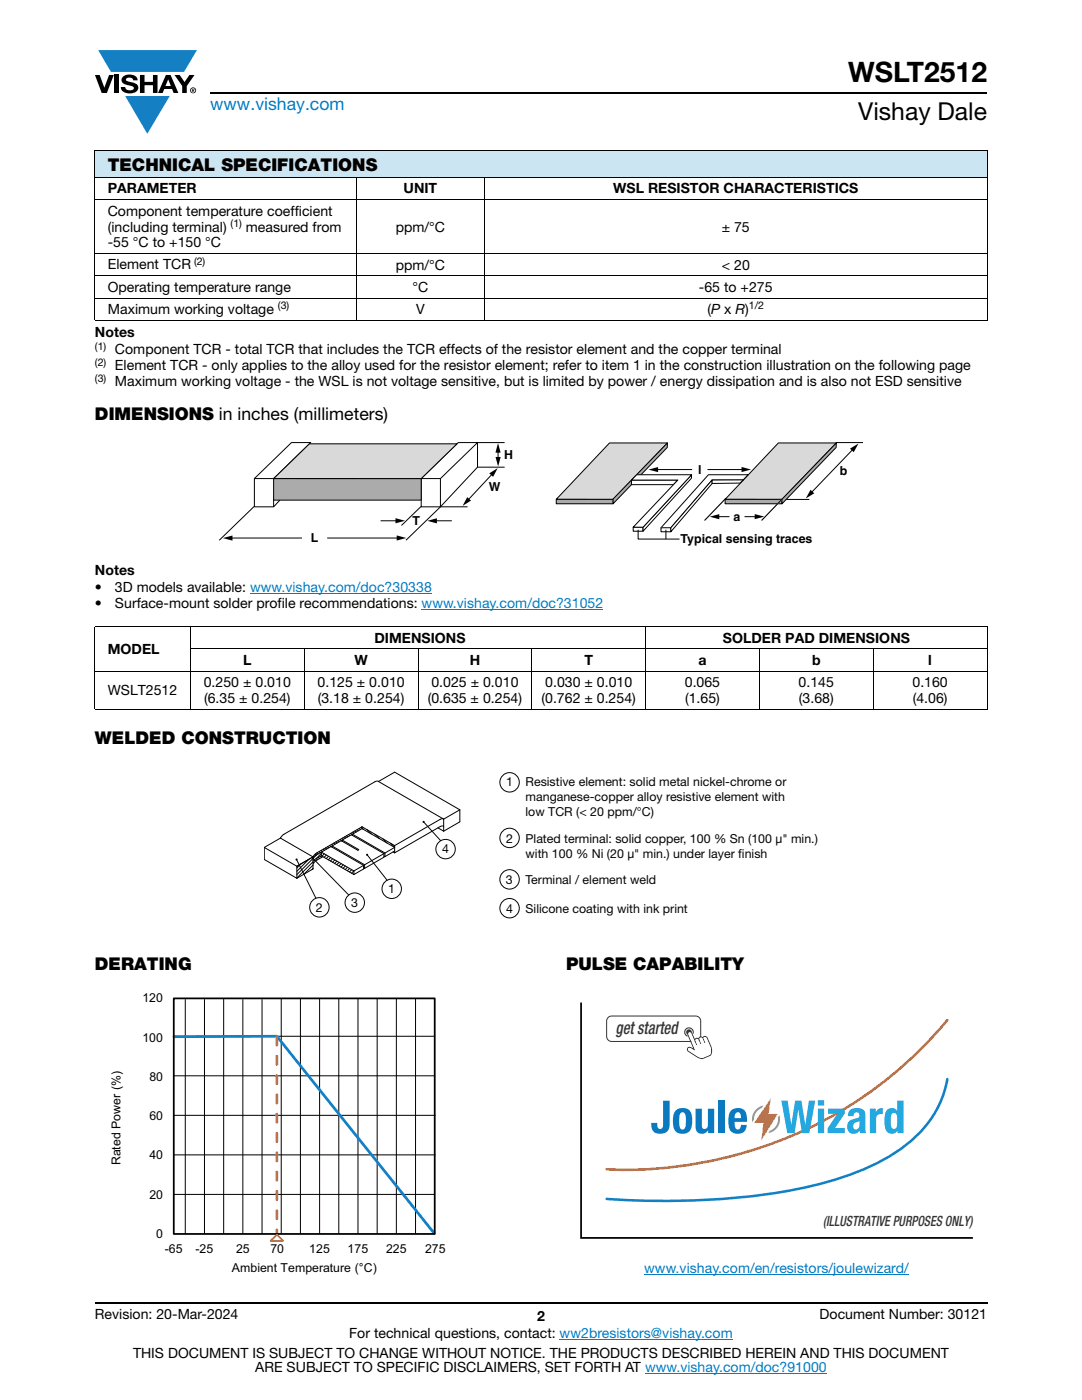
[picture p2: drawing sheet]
<svg xmlns="http://www.w3.org/2000/svg" width="216mm" height="279mm" viewBox="0 0 216 279" stroke-linecap="round" stroke-linejoin="round" font-family="sans-serif">
<g fill="#147fc3">
<path d="M19.6 10h19.7l-2.6 4.3h-1.1h-13.5z"/>
<path d="M25 19.2h8.9l-4.5 7.5z"/>
</g>
<g fill="#000">
<path d="M18.9 15h1l.9 2.5 1-2.5h.9l-1.4 3.6h-1zM22.9 15h.9v3.6h-.9zM24.6 15.3a2.1 2.1 0 0 1 2.8 .3l.1 .4h-.9a.79 .79 0 0 0-.7-.5 .79 .79 0 0 0-.8 .4l.3 .3 1 .2a1.08 1.08 0 0 1 1.2 1 1.08 1.08 0 0 1-1.1 1.2 1.73 1.73 0 0 1-2.4-1.2h.9a.96 .96 0 0 0 .8 .6 .96 .96 0 0 0 .9-.4 1.31 1.31 0 0 0-1.2-.6 1.03 1.03 0 0 1-1.1-.6 1.03 1.03 0 0 1 .2-1.1zM27.9 15h.9v1.3h1.7v-1.3h.9v3.6h-.9v-1.6h-1.7v1.6h-.9zM34.8 15h1.1l.9 1.4 1-1.4h1l-1.5 2.2v1.4h-.9v-1.4z"/>
<path d="M33.6 15.9l.5 1.3h-1.1zM33.1 15l-1.6 3.6h1l.3-.8h1.5l.3 .8h1l-1.6-3.6z"/>
<path d="M38.4 17.8h.2v.2h-.2zM38.3 17.7v.7h.1v-.3l.4 .3-.2-.3 .2-.2-.1-.2z"/>
<path d="M38.1 18a.46 .46 0 0 1 .9 0 .46 .46 0 0 1-.9 0zM37.9 18a.6 .6 0 0 0 1.2 0 .6 .6 0 0 0-1.2 0z"/>
</g>
<path d="M42 18.6h155M18.9 260h178.1" fill="none" stroke="#000" stroke-width=".36"/>
<path d="M49.9 118.4h36.3M84.1 121.6h36.3M128.5 254.3h52.9M111.7 267.3h34.5M128.7 274h36.3" fill="none" stroke="#007ec4" stroke-width=".2"/>
<path d="M18.9 30h178.1v5.5h-178.1z" fill="#cce5f3"/>
<g fill="none" stroke="#000" stroke-width=".2">
<path d="M18.9 30h178.1M18.9 35.5h178.1M18.9 39.9h178.1M18.9 30.1v33.7M71.1 35.4v28.6M96.7 35.4v28.6M197 30.1v33.7M18.9 50.7h178.1M18.9 55.1h178.1M18.9 59.5h178.1M18.9 63.9h178.1M50.8 95.5l7.4-7.2h3.8l-7.4 7.2"/>
<path d="M50.8 95.5h3.8v5.6h-3.8zM55.8 99.8l-1.2 1.3M84 95.5h3.9v5.6h-3.9zM84 95.5l7.4-7.2h3.9l-7.4 7.2M95.3 88.3v4.9l-7.4 7.9M18.9 125.1h178.1M18.9 133.9h178.1M18.9 125.2v16.2M37.9 129.5h159.1M38 125v16.6M60.7 129.4v12.2M83.4 129.4v12.2"/>
<path d="M106.1 129.4v12.2M128.8 125v16.6M151.5 129.4v12.2M174.2 129.4v12.2M197 125.2v16.2M18.9 141.5h178.1"/>
</g>
<path d="M54.6 95.5h29.4v4.3h-29.4z" fill="#ababab"/>
<path d="M54.6 95.5h29.4v4.3h-29.4z" fill="none" stroke="#000" stroke-width=".2"/>
<path d="M54.6 95.5l7.1-6.9h29.5l-7.2 6.9z" fill="#d9d9d9"/>
<g fill="none" stroke="#000" stroke-width=".2">
<path d="M54.6 95.5l7.1-6.9h29.5l-7.2 6.9zM95.3 93.2h5.4M95.3 88.3h5.4M98.3 94.6l-4.9 5.2M99.4 90v1.6M46 107.4h14.3M50.7 101.1l-6.9 6.7M65.3 107.4h14.2M75.9 103.9h3.4M84 101.1l-3.9 3.8M86.8 103.9h3.4M87.9 101.1h5.4"/>
<path d="M88 101.1l-7 6.7"/>
</g>
<path d="M93.2 99.2l.8 .7-1.7 1.1zM97.6 94.5l1.7-1.1-.9 1.8zM98.9 91.2h1l-.5 1.9zM99.4 88.4l.5 1.9h-1zM44.5 107.4l1.9-.5v1zM78.9 103.4l1.9 .5-1.9 .5zM79.2 106.9l1.9 .5-1.9 .5zM85.3 103.9l1.9-.5v1.1z" fill="#000"/>
<path d="M111 99.6h11.4v.9h-11.4z" fill="#ababab"/>
<path d="M111 99.6h11.4v.9h-11.4z" fill="none" stroke="#000" stroke-width=".2"/>
<path d="M121.6 88.4h11.6l-10.8 11.2h-11.4z" fill="#d9d9d9"/>
<path d="M121.6 88.4h11.6l-10.8 11.2h-11.4z" fill="none" stroke="#000" stroke-width=".2"/>
<path d="M133.2 88.4l-.1 .9-10.8 11.2v-.9z" fill="#ababab"/>
<path d="M131 93.7h7.1M133.2 88.4l-.1 .9-10.8 11.2v-.9zM141.2 93.7h7.1M156.1 99.7h5.4M166.8 88.3h5.4M170.2 89.6l-8.3 8.7" fill="none" stroke="#000" stroke-width=".2"/>
<path d="M129.4 93.7l1.9-.5v1zM148 93.2l1.9 .5-1.9 .5zM161.7 97.7l.8 .8-1.7 1zM169.6 89.5l1.7-1-1 1.7z" fill="#000"/>
<path d="M144.8 99.4l-4.2 4.5z" fill="#ababab"/>
<path d="M144.8 99.4l-4.2 4.5M143.2 103.1h2.4M148.6 103.1h2.3" fill="none" stroke="#000" stroke-width=".2"/>
<path d="M141.6 103.1l1.9-.5v1zM150.6 102.6l1.9 .5-1.9 .5z" fill="#000"/>
<path d="M144.7 99.6h11.3v.9h-11.3z" fill="#ababab"/>
<path d="M144.7 99.6h11.4v.9h-11.4z" fill="none" stroke="#000" stroke-width=".2"/>
<path d="M155.3 88.4h11.6l-10.8 11.2h-11.4z" fill="#d9d9d9"/>
<path d="M155.3 88.4h11.6l-10.8 11.2h-11.4z" fill="none" stroke="#000" stroke-width=".2"/>
<path d="M166.9 88.4l-.1 .9-10.8 11.2v-.9z" fill="#ababab"/>
<path d="M166.9 88.4l-.1 .9-10.8 11.2v-.9z" fill="none" stroke="#000" stroke-width=".2"/>
<path d="M156.1 99.6l-4.1 4.3z" fill="#ababab"/>
<path d="M156.1 99.6l-4.1 4.3" fill="none" stroke="#000" stroke-width=".2"/>
<path d="M126 95.8h9.3l-.9 .9h-8.4z" fill="#fff"/>
<path d="M126 95.8h9.3l-.9 .9h-8.4z" fill="none" stroke="#000" stroke-width=".2"/>
<path d="M126.3 105.2h2v.8h-2z" fill="#fff"/>
<path d="M126.3 105.2h2v.8h-2z" fill="none" stroke="#000" stroke-width=".2"/>
<path d="M138 94.7v.7l-9.7 10.6v-.8z" fill="#fff"/>
<path d="M138 94.7v.7l-9.7 10.6v-.8z" fill="none" stroke="#000" stroke-width=".2"/>
<path d="M127 94.7h11l-9.7 10.5h-2l9-9.4h-9.3z" fill="#fff"/>
<path d="M127 94.7h11l-9.7 10.5h-2l9-9.4h-9.3z" fill="none" stroke="#000" stroke-width=".2"/>
<path d="M141.4 94.7h7.9l-1.1 1.1h-6.1l-8.2 9.5h-2z" fill="#fff"/>
<path d="M141.4 94.7h7.9l-1.1 1.1h-6.1l-8.2 9.5h-2z" fill="none" stroke="#000" stroke-width=".2"/>
<path d="M131.9 105.3h2v.8h-2z" fill="#fff"/>
<path d="M131.9 105.3h2v.8h-2z" fill="none" stroke="#000" stroke-width=".2"/>
<path d="M142.1 95.8v.7l-8.2 9.6v-.8z" fill="#fff"/>
<path d="M142.1 95.8v.7l-8.2 9.6v-.8z" fill="none" stroke="#000" stroke-width=".2"/>
<path d="M142.1 95.8h6.2l-.6 .6-5.6 .1z" fill="#fff"/>
<g fill="none" stroke="#000" stroke-width=".2">
<path d="M142.1 95.8h6.2l-.6 .6-5.6 .1zM127.3 105.7v1.9h8.3M132.9 105.7v1.9M75.5 156l13 7.5M75.5 156l-.3-.1-.4 .1-18.1 10.5-.7 .8M75.5 156l3.2-1.9 13.1 7.5M52.7 169.1v2.4l6.5 3.8M52.7 169.1l6.5 3.8M56 167.3l-3.3 1.8M56 167.3l6.5 3.7M59.2 172.9v2.4M60 172.4l-.8 .8"/>
<path d="M61.6 171.5l-2.4 2.4M62.5 173.3l-.3 .3M62.5 172.1l.1 .1M62.5 172l-3.3 3.2M62.5 172.6l-1.9 1.9M62.5 171v2.4l-3.3 1.9M62.6 170.8v.1M62.7 171.6l.2 .3M62.9 170.5l.2 .2M63.1 171.4l.2 .2M63.2 170.6l-4 3.9M63.3 170.2l.2 .2"/>
<path d="M63.5 171.1l.2 .3M63.7 170l.2 .2M63.9 170.9l.3 .2M64.1 169.7l.2 .2M64.1 170.8l6.5 3.7M64.1 170.8l-1.6 .9M64.1 170.8v-.7l6.5 3.7M64.3 170.2l-1.2 1.2M64.4 171l-1.4 .8-.5 .6M64.5 169.5l.2 .2M64.7 170.4l-.4 .5M64.9 169.2l.3 .3"/>
<path d="M65.1 170.6l-.4 .5M65.4 169l.2 .2M65.5 170.9l-.4 .4M65.8 168.7l.2 .3M66 171.1l-.5 .5M66.2 168.5l.2 .2M66.2 168.8l6.6 3.8M66.3 168.8v.3M66.4 171.4l-.5 .4M66.6 168.3l.2 .2M66.8 171.6l-.4 .5M67 168l.3 .2"/>
<path d="M67.2 171.9l-.4 .4M67.5 167.8l.2 .2M67.7 172.1l-.5 .5M67.9 167.5l.3 .4M68.1 172.3l-.5 .5M68.3 167.7l3.3 1.9-.3 .1-3.2-1.9-1.8 1M68.3 167.7l1.8-1.1 6.5 3.8M68.3 167.7v.2M68.3 167.3l.2 .2M68.5 172.6l-.5 .4M68.7 167l.3 .3M68.9 172.8l-.4 .5"/>
<path d="M69.1 166.8l.3 .2M69.3 173.1l-.4 .4M69.6 166.6l.2 .2M69.8 173.3l-.5 .5M70 166.3l.3 .3M70.2 173.6l-.5 .4M70.3 166.5l6.5 3.7M70.3 166.5v.2M70.4 166.1l.2 .2M70.6 173.8l-.5 .5M70.6 174.5h.1M70.6 173.8v.7"/>
<path d="M70.8 165.8l.3 .3M71.2 165.6l.3 .2M71.7 165.3l.2 .3M72.1 165.1l.4 .4M72.2 165.4l-1.9 1.1M72.2 165l-9 5.3-.7 .7M72.2 165.4l6.5 3.7M72.2 165l6.5 3.8M72.2 165v.4M72.5 173.4l-1.9 1.1M72.5 172.7l-1.9 1.1M72.5 172.7l-6.5-3.8-6.8 4"/>
<path d="M72.5 173.2l.3 .1M72.5 172.7v.7M72.8 172.6v.7M73.2 165.6l.9 .8M74.8 166.5l.9 .8M76.4 167.4l.8 .9M76.6 170.4v.7l-3.8 2.2M76.6 170.4l-3.8 2.2M76.6 170.8l.2 .2M76.8 170.2v.8M78 168.3l.7 .8M78.4 170l.3 .2"/>
<path d="M78.7 169.8l-1.9 1.2M78.7 169.1l-1.9 1.1M78.7 168.8v1.4M87.4 165.2l1.1 .7M88.5 164.9l-.3-.1-.4 .2-9.1 5.2M88.5 163.5l-.3-.1-.4 .1-9.1 5.3M88.5 163.5v2.4M91.8 161.6v2.4l-3.3 1.9M91.8 161.6l-3.3 1.9M37 199.4v46.9M40.8 199.4v46.9M44.6 199.3v47"/>
<path d="M48.5 199.4v46.9M52.3 199.4v46.9M56.1 199.3v47M59.9 199.3v47M63.8 199.3v47M67.6 199.3v47M71.4 199.2v47.1M75.3 199.2v47.1M79.1 199.3v47M82.9 199.3v47M34.7 206.8h52.1M34.7 214.7h52.1"/>
<path d="M34.7 222.6h52.2M34.7 230.5h52.2M34.7 238.4h52"/>
<circle cx="59.2" cy="171.5" r=".11"/>
<circle cx="62.5" cy="171.3" r=".11"/>
<circle cx="73.3" cy="170.6" r=".11"/>
<circle cx="84.5" cy="164" r=".11"/>
</g>
<g fill="none" stroke="#040503" stroke-width=".2">
<path d="M59.2 171.5l3.8 7.7M62.5 171.3l7.1 7.3M73.3 170.6l4 5.1M84.5 164l3.4 3.8"/>
<circle cx="101.7" cy="156.1" r="1.94"/>
<circle cx="78.2" cy="177.4" r="1.94"/>
<circle cx="88.9" cy="169.5" r="1.94"/>
<circle cx="101.7" cy="167.2" r="1.94"/>
<circle cx="101.7" cy="175.5" r="1.94"/>
<circle cx="63.7" cy="181.1" r="1.94"/>
<circle cx="70.8" cy="180.1" r="1.94"/>
<circle cx="101.7" cy="181.3" r="1.94"/>
</g>
<path d="M63.8 242.3v1M160.3 247.7v.7" fill="none" stroke="#fff" stroke-width=".35"/>
<path d="M34.7 206.9l20.5-.1 31.4 39.3" fill="none" stroke="#147fc3" stroke-width=".55"/>
<path d="M55.2 206.9v39.4" fill="none" stroke="#f16b22" stroke-width=".55" stroke-dasharray="1.7 2.2"/>
<path d="M34.7 199.2h52v47.1h-52z" fill="none" stroke="#000" stroke-width=".35"/>
<path d="M54 247.6l1.3-1.2 1.2 1.2z" fill="none" stroke="#f16b22" stroke-width=".35"/>
<path d="M115.9 200.1v47h78.2" fill="none" stroke="#040503" stroke-width=".35"/>
<path d="M121.3 203.1l.7-.3h16.8a1 1 0 0 1 1 1v3a1 1 0 0 1-1 1h-16.8a1 1 0 0 1-1-1v-3z" fill="none" stroke="#333" stroke-width=".2"/>
<g fill="#333">
<path d="M136.8 205.3a.9 .9 0 0 1 1.2-.2 .9 .9 0 0 1 .3 1.2 .82 .82 0 0 0-.5-.9 .82 .82 0 0 0-1 .3v.6l.4 .5a.84 .84 0 0 1-.7-.6 .84 .84 0 0 1 .3-.9z"/>
<path d="M137.4 206.1l.3-.1 .2 .2 1 2.4 .2-.2-.3-.7 .2-.4 .3 .2 .4 .8h.2l-.4-.9 .1-.2a.33 .33 0 0 1 .6 0l.5 1-.3-1 .3-.2 .3 .2a4.1 4.1 0 0 1 .8 2.9l-.1 .4-1.5 .6a6.6 6.6 0 0 1-2.9-1.5v-.3a.39 .39 0 0 1 .7 0l.5 .3h.2l-1.3-3.1zM137 205.7v.5l1.3 3.1a.73 .73 0 0 0-1.2-.1l.1 .6 .9 .6a3.9 3.9 0 0 0 2.1 .9l1.6-.6a1.96 1.96 0 0 0 .1-1.9l-.7-1.7a.56 .56 0 0 0-.4-.4 .56 .56 0 0 0-.6 .3l-.6-.1-.2 .3-.4-.1-.4 .3-.5-1.3a.63 .63 0 0 0-.4-.6 .63 .63 0 0 0-.7 .2z"/>
</g>
<path d="M137.4 206.1l.3-.1 .2 .2 1 2.4 .2-.2-.3-.7 .2-.4 .3 .2 .4 .8h.2l-.4-.9 .1-.2a.33 .33 0 0 1 .6 0l.5 1-.3-1 .3-.2 .3 .2a4.1 4.1 0 0 1 .8 2.9l-.1 .4-1.5 .6a6.6 6.6 0 0 1-2.9-1.5v-.3a.39 .39 0 0 1 .7 0l.5 .3h.2l-1.3-3.1z" fill="#fff"/>
<path d="M189 203.6a83.9 83.9 0 0 1-66.2 29.8l-1.8-.1" fill="none" stroke="#f16b22" stroke-width=".51"/>
<path d="M189 215.4a21.4 21.4 0 0 1-9.6 14.1 57.6 57.6 0 0 1-22.2 8.2 155.9 155.9 0 0 1-36.2 1.6" fill="none" stroke="#147fc3" stroke-width=".51"/>
<g fill="#1175bc">
<path d="M132.3 219.7h1.3v4.6a1.8 1.8 0 0 1-2.5 1.9 1.81 1.81 0 0 1-1.1-2.1h1.1l.2 1a.56 .56 0 0 0 .6 .2 .56 .56 0 0 0 .4-.6z"/>
<path d="M138.8 221.3h1.2l.1 3.6a.59 .59 0 0 0 .6 .4 .59 .59 0 0 0 .5-.4v-3.6h1.3v4.8h-1.2v-.5a1.33 1.33 0 0 1-1.5 .6 1.33 1.33 0 0 1-1-1.3z"/>
<path d="M143.4 219.7h1.2v6.4h-1.2z"/>
<path d="M135.9 222.1a3.8 3.8 0 0 0 0 3.2l.6 .1a3.6 3.6 0 0 0 0-3.4zM134.8 221.6a1.92 1.92 0 0 1 2.1-.4 1.92 1.92 0 0 1 1.2 1.8 2.97 2.97 0 0 1-.9 3.1 1.87 1.87 0 0 1-2 0 1.87 1.87 0 0 1-.9-1.7 4 4 0 0 1 .5-2.8z"/>
<path d="M146.9 222.1l-.3 .5v.5h1.3l-.2-.8-.2-.2zM145.8 221.7a1.83 1.83 0 0 1 2-.5 1.83 1.83 0 0 1 1.2 1.7l.1 1h-2.5a1.36 1.36 0 0 0 .6 1.5 .78 .78 0 0 0 .7-.9h1.1a1.81 1.81 0 0 1-1.7 1.8 1.81 1.81 0 0 1-1.9-1.6l-.1-1a3.1 3.1 0 0 1 .5-2z"/>
</g>
<g fill="#24a8e0">
<path d="M155.9 219.7h1.3l.7 4.8 .8-4.8h1.2l.8 4.8 .7-4.8h1.3l-1.2 6.4h-1.5l-.7-4.7-.7 4.7h-1.5z"/>
<path d="M165.2 221.3h3.4v.9l-2 2.9h2v1h-3.5v-.9l2-2.9h-1.9z"/>
<path d="M173.6 221.3h1.2v.6a1.22 1.22 0 0 1 1.3-.8v1.2h-.2a.93 .93 0 0 0-1.1 .9v2.9h-1.2z"/>
<path d="M163.2 221.3h1.3v4.8h-1.3zM163.2 219.6h1.3v1.1h-1.3z"/>
<path d="M170.4 224.2a.66 .66 0 0 0 0 1.1 .66 .66 0 0 0 1-.3l.1-1.3zM169.7 221.5a2.29 2.29 0 0 1 2.9 .3l.1 3.8 .1 .5h-1.2l-.1-.5a1.36 1.36 0 0 1-1.8 .5 1.36 1.36 0 0 1-.6-1.7 1.37 1.37 0 0 1 1.2-1.1l.7-.1a.6 .6 0 0 0 .5-.8 .6 .6 0 0 0-.8-.4 .6 .6 0 0 0-.4 .8h-1.1a1.5 1.5 0 0 1 .5-1.3z"/>
<path d="M178.1 222.2a3.3 3.3 0 0 0 0 3l.3 .1a.81 .81 0 0 0 .6-1v-.6a1.32 1.32 0 0 0-.6-1.6zM177.1 221.4a1.32 1.32 0 0 1 1.9 .3v-2h1.3v6.4h-1.2v-.5a1.33 1.33 0 0 1-1.4 .7 1.33 1.33 0 0 1-1.1-1.1 4.4 4.4 0 0 1 .5-3.8z"/>
</g>
<g fill="#929497">
<path d="M150.9 221.4l.9-.6 .5-.2-.3 .5a2.4 2.4 0 0 0-1.6 2.4l-.3 .5v-.4a2.79 2.79 0 0 1 .8-2.2z"/>
<path d="M155.5 222.5a2.8 2.8 0 0 1-2.2 3.6l.3-.4a2.41 2.41 0 0 0 1.6-2.7z"/>
</g>
<path d="M153.8 219.1l-.4 3.2h1.8l-3.3 5.4 .4-3.6h-1.8z" fill="#faaf41"/>
<text font-size="5.6" x="169.2" y="16.4">WSLT2512</text>
<text font-size="4.9" x="171.3" y="24">Vishay Dale</text>
<text font-size="3.5" fill="#007ec4" x="42" y="21.9">www.vishay.com</text>
<g font-size="3.5">
<text x="21.5" y="34.1">TECHNICAL SPECIFICATIONS</text>
<text x="18.9" y="83.9">DIMENSIONS in inches (millimeters)</text>
<text x="18.9" y="148.5">WELDED CONSTRUCTION</text>
<text x="18.9" y="193.5">DERATING</text>
<text x="112.9" y="193.5">PULSE CAPABILITY</text>
</g>
<text font-size="3.5" fill="#333" x="122.8" y="206.3">get started</text>
<g font-size="2.8">
<text x="21.5" y="38.6">PARAMETER</text>
<text x="80.5" y="38.6">UNIT</text>
<text x="122.3" y="38.6">WSL RESISTOR CHARACTERISTICS</text>
<text x="21.5" y="43">Component temperature coefficient</text>
<text x="21.5" y="46.2">(including terminal)</text>
<text x="49.1" y="46.2">measured from</text>
<text x="79" y="46.2">ppm/°C</text>
<text x="144" y="46.2">± 75</text>
<text x="21.5" y="49.4">-55 °C to +150 °C</text>
<text x="21.5" y="53.8">Element TCR</text>
<text x="79" y="53.8">ppm/°C</text>
<text x="144" y="53.8">&lt; 20</text>
<text x="21.5" y="58.2">Operating temperature range</text>
<text x="82.3" y="58.2">°C</text>
<text x="139.5" y="58.2">-65 to +275</text>
<text x="21.5" y="62.6">Maximum working voltage</text>
<text x="83" y="62.6">V</text>
<text x="141.2" y="62.6">(P x R)</text>
<text x="18.9" y="67.2">Notes</text>
<text x="22.9" y="70.7">Component TCR - total TCR that includes the TCR effects of the resistor element and the copper terminal</text>
<text x="22.9" y="73.9">Element TCR - only applies to the alloy used for the resistor element; refer to item 1 in the construction illustration on the following page</text>
<text x="22.9" y="77.1">Maximum working voltage - the WSL is not voltage sensitive, but is limited by power / energy dissipation and is also not ESD sensitive</text>
<text x="18.9" y="114.7">Notes</text>
<text x="18.9" y="118.2">•</text>
<text x="22.9" y="118.2">3D models available: www.vishay.com/doc?30338</text>
<text x="18.9" y="121.3">•</text>
<text x="22.9" y="121.3">Surface-mount solder profile recommendations: www.vishay.com/doc?31052</text>
<text x="21.5" y="130.4">MODEL</text>
<text x="74.7" y="128.2">DIMENSIONS</text>
<text x="144.2" y="128.2">SOLDER PAD DIMENSIONS</text>
<text x="40.7" y="137.1">0.250 ± 0.010</text>
<text x="48.5" y="132.7">L</text>
<text x="63.4" y="137.1">0.125 ± 0.010</text>
<text x="70.7" y="132.7">W</text>
<text x="86.1" y="137.1">0.025 ± 0.010</text>
<text x="93.7" y="132.7">H</text>
<text x="108.8" y="137.1">0.030 ± 0.010</text>
<text x="116.6" y="132.7">T</text>
<text x="136.7" y="137.1">0.065</text>
<text x="139.4" y="132.7">a</text>
<text x="159.4" y="137.1">0.145</text>
<text x="162" y="132.7">b</text>
<text x="182.1" y="137.1">0.160</text>
<text x="185.2" y="132.7">l</text>
<text x="21.5" y="138.6">WSLT2512</text>
<text x="40.7" y="140.2">(6.35 ± 0.254)</text>
<text x="63.4" y="140.2">(3.18 ± 0.254)</text>
<text x="85.3" y="140.2">(0.635 ± 0.254)</text>
<text x="108.1" y="140.2">(0.762 ± 0.254)</text>
<text x="136.7" y="140.2">(1.65)</text>
<text x="159.4" y="140.2">(3.68)</text>
<text x="182.1" y="140.2">(4.06)</text>
<text x="18.9" y="263.3">Revision: 20-Mar-2024</text>
<text x="107.2" y="263.6">2</text>
<text x="163.6" y="263.3">Document Number: 30121</text>
<text x="69.7" y="267.1">For technical questions, contact: ww2bresistors@vishay.com</text>
<text x="26.5" y="271">THIS DOCUMENT IS SUBJECT TO CHANGE WITHOUT NOTICE. THE PRODUCTS DESCRIBED HEREIN AND THIS DOCUMENT</text>
<text x="50.9" y="273.8">ARE SUBJECT TO SPECIFIC DISCLAIMERS, SET FORTH AT www.vishay.com/doc?91000</text>
</g>
<text font-size="2.8" fill="#333" x="164.3" y="244.7">(ILLUSTRATIVE PURPOSES ONLY)</text>
<text font-size="2.8" fill="#007ec4" x="128.5" y="254">www.vishay.com/en/resistors/joulewizard/</text>
<g font-size="2.5">
<text x="100.6" y="91.6">H</text>
<text x="139.3" y="94.5">l</text>
<text x="167.6" y="94.8">b</text>
<text x="97.5" y="98">W</text>
<text x="82.3" y="104.7">T</text>
<text x="146.4" y="103.9">a</text>
<text x="62" y="108.2">L</text>
<text x="135.8" y="108.3">Typical sensing traces</text>
<text x="101" y="157">1</text>
<text x="88.2" y="170.3">4</text>
<text x="101" y="168.2">2</text>
<text x="77.5" y="178.2">1</text>
<text x="101" y="176.4">3</text>
<text x="63" y="182">2</text>
<text x="70.1" y="181">3</text>
<text x="101" y="182.1">4</text>
<text x="28.4" y="200">120</text>
<text x="28.4" y="207.9">100</text>
<text x="29.8" y="215.7">80</text>
<text x="29.8" y="223.6">60</text>
<text x="24.1" y="232.6" transform="rotate(-90 24.1 232.6)">Rated Power (%)</text>
<text x="29.8" y="231.4">40</text>
<text x="29.8" y="239.2">20</text>
<text x="31.2" y="247.1">0</text>
<text x="32.9" y="250">-65</text>
<text x="39" y="250">-25</text>
<text x="47.1" y="250">25</text>
<text x="54" y="250">70</text>
<text x="61.7" y="250">125</text>
<text x="69.4" y="250">175</text>
<text x="77" y="250">225</text>
<text x="84.8" y="250">275</text>
<text x="46.3" y="253.9">Ambient Temperature (°C)</text>
</g>
<g font-size="2.5" fill="#040503">
<text x="104.9" y="157">Resistive element: solid metal nickel-chrome or</text>
<text x="104.9" y="159.9">manganese-copper alloy resistive element with</text>
<text x="104.9" y="162.9">low TCR (&lt; 20 ppm/°C)</text>
<text x="104.9" y="171.2">with 100 % Ni (20 μ&quot; min.) under layer f</text>
<text x="104.9" y="168.2">Plated terminal: solid copper, 100 % Sn (100 μ&quot; min.)</text>
<text x="147.3" y="171.2">inish</text>
<text x="104.9" y="176.4">Terminal / element weld</text>
<text x="104.9" y="182.1">Silicone coating with ink print</text>
</g>
<g font-size="2.1">
<text x="46" y="45.4">(1)</text>
<text x="38.7" y="52.9">(2)</text>
<text x="55.5" y="61.8">(3)</text>
<text x="149.4" y="61.8">1/2</text>
<text x="18.9" y="69.9">(1)</text>
<text x="18.9" y="73">(2)</text>
<text x="18.9" y="76.2">(3)</text>
</g>
</svg>
